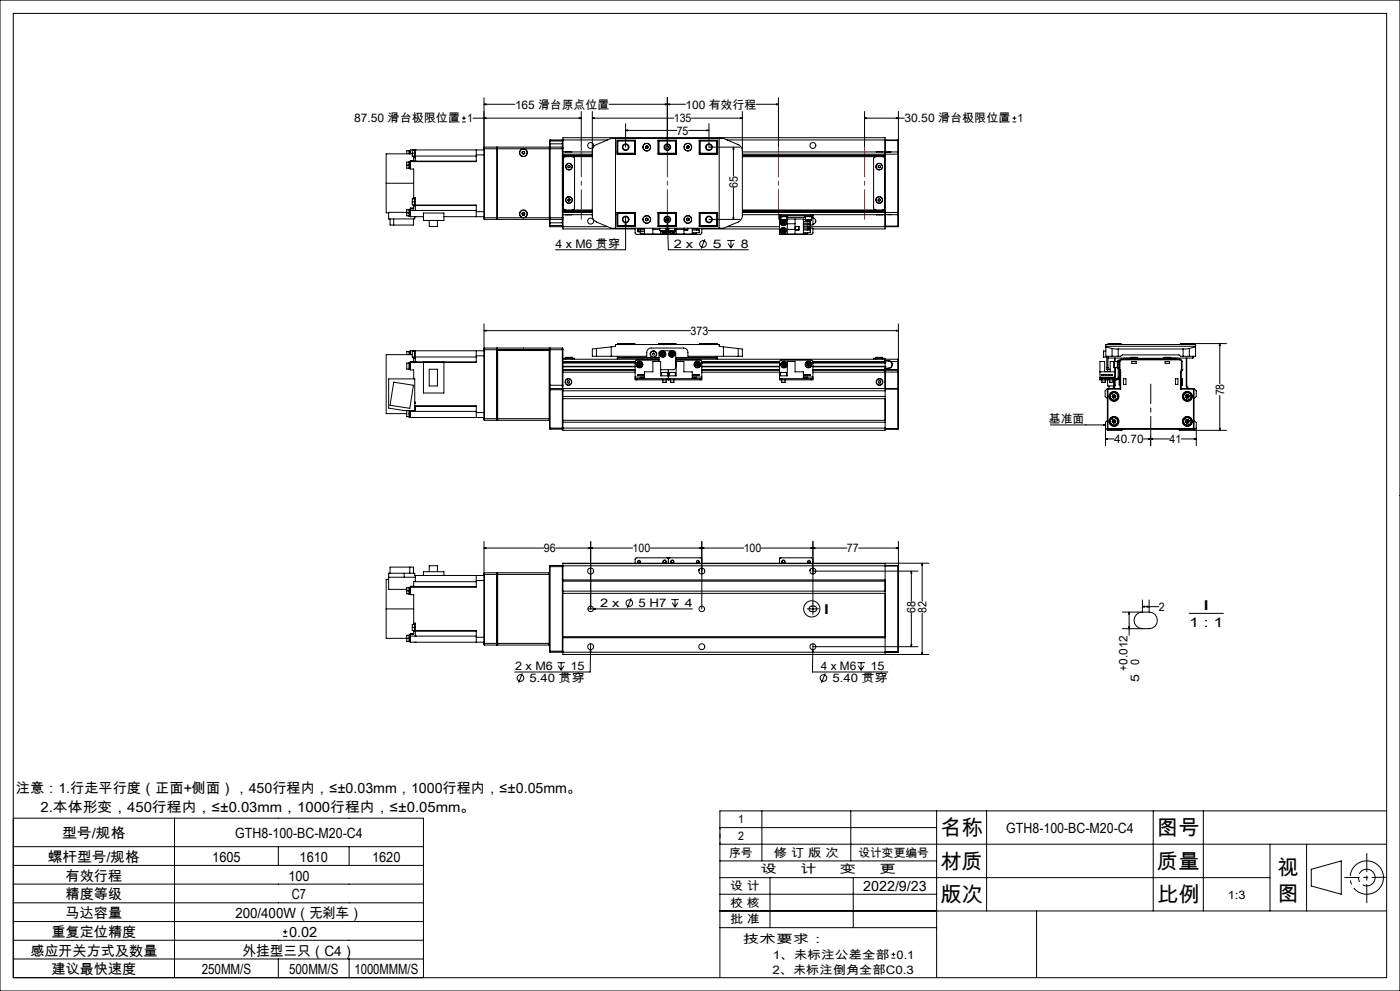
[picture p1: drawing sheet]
<svg xmlns="http://www.w3.org/2000/svg" width="420mm" height="297mm" viewBox="0 0 420 297" stroke-linecap="round" stroke-linejoin="round" font-family="sans-serif">
<g fill="none" stroke="#000" stroke-width=".3">
<path d="M0 0h420v297h-420zM4 4h412v289h-412zM138.6 36.5h1.1M138.6 35.4h1.1M139.2 34.9v1.1M141.9 35.4h32.5M145.2 31.3l.6-.2v.3zM145.2 29.3v36M145.2 31.3h9.3M145.2 35.4l.6-.1v.3zM173.8 35.3l.6 .1-.6 .2zM174.4 33.4v10.7"/>
<path d="M177.7 35.4l.6-.1v.3zM177.7 33.4v31.6l.3 .8 .9 .7 4.5 1.9h33.6l4.5-1.9 .6-.4 .6-1.4v-31.3M177.7 35.4h24.4M182.7 31.3h22.9M187.7 39.1l.6-.2v.3zM187.7 37.1v7M187.7 39.1h15.3M199.6 31.1l.6 .2-.6 .1zM200.2 31.3l.6-.2v.3zM200.2 29.3v14.8M206.6 39.1h6.1M207.4 35.4h15.3"/>
<path d="M212.1 38.9l.6 .2-.6 .1zM212.7 37.1v7h9.3M222.1 35.3l.6 .1-.6 .2zM226.8 31.3h6.7M232.9 31.1l.6 .2-.6 .1zM233.5 29.3v14.8M259.4 35.4l.6-.1v.3zM259.4 35.4h11.9M259.4 33.4v10.7M268.9 35.3l.6 .1-.6 .2zM269.5 33.4v12.3M303.7 36.5h1.2"/>
<path d="M303.7 35.4h1.2M304.3 34.9v1.1M115.9 54.9v8.9h.7M115.9 54.9h8.2M122 49.5v.9h.7M122 49.5h1.1M122.7 48.6h-.7v.9M122.7 45.1v1M122.9 48.5l.2 2M122.9 45.1v1M123.1 48.5h-.4v2h.2M123.1 45.1l-1.1 .1v.9"/>
<path d="M123.7 46.1h-7.8v8.8M123.7 45.9v.9h.7M123.7 45.9h.9M124.1 59.2h.5v1.3M124.1 59.2v.4M124.1 47.3v.9h-1M124.1 46.8v.5M124.1 44.9v.1M124.1 47.3h.5M124.4 59.6h-.7v.9M124.4 44.9v2h.2M124.4 45h-.7v.9"/>
<path d="M124.6 59.5h-.2v2h.2M124.6 48.3h.1M124.6 47.3v1M124.6 44.9v1.9M124.6 44.9h.1M124.6 46.8v.5M124.6 46.8h18.3M142.9 46.4h2.3M142.9 44.9v1.5M142.9 46.4v2h-19.8M142.9 48.3h-19.8v2.4h1v8.5M145.2 44.9h-22.1v1.2"/>
<path d="M145.3 44.1v21.7M145.3 44.1l-.1 .5h23.7M145.3 44.1h3.8M149.1 44.1v21.7M149.1 44.1l.1 .1M149.2 44.2v21.5M149.2 44.2h.1M156.7 45.6v.4M156.7 46l.4 .1M157 45.4l.3 .1M157 45.4l-.3 .2M157.3 45.5l.1 .4"/>
<path d="M157.4 45.9l-.3 .2M164.8 44.6v-.5h-15.6v21.7h15.6v-.5M164.8 44.6v20.7M164.8 44.2h.1M164.9 44.3v.3M164.9 43.1v1.1M164.9 44.2v.1M164.9 42.3h4M164.9 43.1h4M165 44.1v21.7M165 41.9v2.2M165 44.1h3.7"/>
<path d="M165 41.9l-.1 1.2M165 41.9h3.7M165 44.1l-.1 .2M168.7 44.1v21.7M168.7 41.9v2.2M168.7 44.1l.2 .2M168.7 41.9l.2 .2M168.9 44.3v-3h96.6v4.9M168.9 44.3v.3M168.9 44.6v20.7M168.9 47h8.8M168.9 46.6h8.8"/>
<path d="M168.9 45.5h8.8M168.9 41.9h13.3M168.9 46.2h8.8M169.6 45.5h.1M169.6 45.5h1.9M169.7 47l-.5 .1-.2 .5v14.7l.2 .5 .5 .1M170.4 49.7l.3-.1 .4 .2-.1 .4-.4 .1-.2-.2zM170.4 59.7l.4-.2 .3 .3-.1 .4-.4 .1-.3-.3zM171.7 47l.5 .1 .2 .5v14.7l-.1 .3-.6 .3M177.7 45.2l.3-1.1 .6-.6 4.8-2h33.6l4.8 2 .6 .6 .3 1.1M184.6 41.5v26.9M185.1 45.5h.1"/>
<path d="M185.1 42h5.5v4.2h-5.5zM185.2 42.3v3.9M185.2 42.3h5.2M185.3 42.1v4M185.3 46.1h5.3M185.3 42.1h5.3M185.3 42.1l-.1 .2M190.4 42.3l.1-.2v4l-.1-.2M190.4 45.9h-5.2l.1 .2M190.4 42.3v3.6M193.7 44.3l.3 .2M193.7 43.9v.4"/>
<path d="M194 43.7l.3 .2M194 43.7l-.3 .2M194.3 44.3l-.3 .2M194.3 43.9v.4M197.4 46.1h5.6M197.4 42h5.6v4.2h-5.6zM197.4 42.1h5.6M197.7 42.3v3.6M197.7 42.3l-.2-.2v4l.2-.2M197.7 45.9h5M197.7 42.3h5M202.7 42.3l.1-.2v4l-.1-.2"/>
<path d="M202.7 42.3v3.6M206 44.3l.4 .2M206 43.9v.4M206.4 43.7l.3 .2M206.4 43.7l-.4 .2M206.7 44.3l-.3 .2M206.7 43.9v.4M209.8 42h5.5v4.2h-5.5zM209.8 46.1h5.2M209.8 42.1h5.2M210 42.3v3.6M210 42.3l-.1-.2v4l.1-.2"/>
<path d="M210 45.9h5.2l-.2 .2M210 42.3h5.2M215 42.1v4M215 42.1l.2 .2M215.2 42.3v3.9M215.2 45.5h.1M215.8 41.5v26.9M218.1 41.9h51.2M220 44.1l.2 .6h-.3zM220 44.1v8.7M220 56.3v9.5M222.7 47h42.8"/>
<path d="M222.7 46.6h42.8M222.7 45.5h43.8M222.7 46.2h46.6M262.7 47l-.4 .1-.2 .5v14.7l.2 .5 .4 .1M262.9 45.5h2M263.5 49.7l.3-.1 .3 .2v.4l-.4 .1-.3-.2zM263.5 59.7l.4-.1 .2 .3-.1 .4h-.4l-.2-.3zM264.8 47l.3 .1 .3 .4v14.9l-.3 .4-.3 .1M265.5 46.2v17.5M265.5 42.1h3.8M266.5 45.6h-1v.6M266.5 45.5h.8"/>
<path d="M266.5 45.5v.1M267.3 45.5l-.8 .1M267.3 45.5h2M269.3 45.5v.7M269.3 46.2h.2M269.3 45.5l.2 .2M269.3 41.9v.2M269.3 41.9l.2 .1-.2 .1M269.3 42.1v3.4M269.3 46.2v17.5M269.5 45.7v.5M269.5 46.2v17.5"/>
<path d="M117 65.6v1.8h7v-1.8M118.1 65.6v1.8M122 63.8v.9h.7M122 63.6h-5.4v2h7.8v-.7h.2M122 63.8h1.1M122.7 62.9h-.7v.9M122.9 62.8v2M123.1 62.8h-.4v2h.4M123.1 63.1h19.8M123.7 60.5v.9h.7M123.7 60.5h.9M124.1 61.7v.9h-1"/>
<path d="M124.1 62.3h-1v2.6h3.9M124.1 61.4v.3M124.1 61.7h.5M124.6 60.5v1M124.6 61.5v.1M124.6 63.1h.1M124.6 61.7v1.4M124.6 64.9h.1M124.6 60.5h.1M124.6 61.6v.1M124.6 61.5h18.3v1.9M124.6 61.6h18.3"/>
<path d="M127 63.8h6.2v2.3h-6.2zM128.8 66.1v1.8h2.4v-1.8M133.2 64.9h12M142.9 63.4v1.5M142.9 63.4h2.3M145.2 65.3l.1 .5M145.2 65.3h23.7M145.3 65.8h3.8M149.2 65.7h.1M149.2 65.7l-.1 .1M156.6 64.1l.2 .3M156.8 64.4h.4"/>
<path d="M156.9 63.7l.4 .1M156.9 63.7l-.3 .4M157.3 63.8l.1 .3M157.4 64.1l-.2 .3M164.8 65.7h.1M164.9 65.3v.3M164.9 65.7v1.1M164.9 65.6v.1M164.9 66.8l.1 1.1M164.9 67.5h4M164.9 65.6l.1 .2M164.9 66.8h4"/>
<path d="M165 65.8v2.1M165 65.8h3.7M165 67.9h3.7M168.7 65.8v2.1M168.9 65.3v.3M168.9 65.6v3h21.6M168.9 62.9h8.8M168.9 63.2h8.8M168.9 64.3h8.8M168.9 67.9h13.3M168.9 63.7h8.8M168.9 65.6l-.2 .2"/>
<path d="M168.9 67.8l-.2 .1M168.9 63.3h8.8M169.5 64.3h.1M171.5 64.3l-1.9 .1M185.1 64.3h.1M185.1 63.7h5.5v4.2h-5.5zM185.2 63.7v3.9M185.2 67.6h5.2M185.2 67.6l.1 .2M185.3 63.8v4M185.3 63.8h5.3M185.3 63.8l-.1 .1h5.2"/>
<path d="M185.3 67.8h5.3M187.7 66.6l.2 .6h-.4zM187.7 64.9v10h-21M190.4 63.9l.1-.1v4l-.1-.2M190.4 63.9v3.7M190.5 68.4v1.4l.4 .4h19.2l.4-.3v-1.5M191.3 68.4v.2h2.1M191.3 68.9v.5h2.1M191.3 69v.2M191.3 68.9h2.1M191.5 69.4h.4M192.1 68.6v.3a.41 .41 0 0 0-.4-.3 .41 .41 0 0 0-.4 .3"/>
<path d="M192.1 69.4v.7h1.3M193.4 68.4v1.8M193.7 66l.3 .1M193.7 65.6v.4M194 65.4l.3 .2M194 65.4l-.3 .2M194.3 66l-.3 .1M194.3 65.6v.4M195.9 68.4v1.8M195.9 68.8h2M197.4 63.8h5.6M197.4 63.7h5.6v4.2h-5.6z"/>
<path d="M197.4 67.8h5.6M197.7 63.9v3.7M197.7 67.8v.1M197.7 63.9l-.2-.1v4l.2-.2M197.7 63.9h5M197.7 67.6h5M197.9 69.1h1.9M197.9 68.4v.7M198.2 69.1v1.1M198.4 67.8v.1M198.5 69.1a.89 .89 0 0 0 1.2 .8 .89 .89 0 0 0 .3-1.5 .87 .87 0 0 1-.2 1.4 .87 .87 0 0 1-1.3-.7M198.9 69.1l.1 .3"/>
<path d="M199 69.4l.5 .2M199 69.4l.3-.3 .2 .5M199.5 69.1l.3 .1M199.8 68.4v.7M199.8 68.9v.3M199.8 65.9h.3zM199.8 66l.3 .2M199.8 69.2l-.3 .4M199.9 66l.1 .1M200.1 65.4v.5M200.1 65.6h.5M200.2 64.9v1.7"/>
<path d="M200.2 66.6l.2 .6h-.3zM200.2 66.6l.3 8.3h24M200.3 70.2h-.3M200.5 65.5v.5M200.5 68.4v1.8M200.6 69.1h.1M200.6 69.1h1.8M200.6 68.4v.7M200.7 69.1h1.7M200.8 70.2h.2M200.8 69.1l.2 .5M201.3 69.1v.3"/>
<path d="M201.3 69.4l.5 .2M201.3 69.4l.4-.3 .1 .5M201.8 69.1l.3 .2M202 67.8v.1M202.1 69.1v.2M202.1 69.3l-.3 .3M202.4 69.1h.1M202.4 68.5a.9 .9 0 0 1-.2 1.3 .9 .9 0 0 1-1.2-.2M202.4 68.6a.86 .86 0 0 1-.2 1.2 .86 .86 0 0 1-1.2-.2M202.4 68.4v.7M202.7 63.9l.1-.1v4.1M202.7 63.9v3.7"/>
<path d="M202.7 67.8v.1M202.7 67.6l.1 .2M202.8 68.4v1.8M202.8 68.8h2.4M205.2 68.4v1.8M205.3 68.4l-.1 .5h1.1v-.5M206 66l.4 .1M206 65.6v.4M206.4 65.4l.3 .2M206.4 65.4l-.4 .2M206.7 66l-.3 .1M206.7 65.6v.4"/>
<path d="M207.7 68.4v1.8M207.7 68.9h2.1M209 68.6v.3a.41 .41 0 0 1 .4-.3 .41 .41 0 0 1 .4 .3M209 69.7v.4h-1.3M209.8 69v.2M209.8 63.7h5.5v4.2h-5.5zM209.8 68.4v.2h-2.1M209.8 68.9v.8h-2.1M209.8 63.8h5.2M209.8 67.8h5.2M210 63.9v3.7M210 63.9l-.1-.1v4l.1-.2"/>
<path d="M210 67.6h5.2M210.5 68.6h23.4M211.5 71.7l-1.2 2.8M212.7 65.8h9.3M215 63.8v4M215 63.8l.2 .1h-5.2M215.2 63.7v3.9M215.2 64.3h.1M215.2 67.6l-.2 .2M218.1 67.9h15.8M218.2 72.1h2.2M218.4 73l.9 1.3"/>
<path d="M219.3 72.1v2.2M219.9 65.2h.3l-.2 .6zM220.1 73l-.8 1.3M222.7 62.9h42.8M222.7 63.2h42.8M222.7 64.3h11.2M222.7 63.7h46.6M222.7 63.3h42.8M233.9 64.7h.5M233.9 64.3h.5M233.9 64.7v.5M233.9 65.2v5h9.6l.3-.3 .1-1.5h-.8"/>
<path d="M233.9 64.3v.4M233.9 65.6h.4M233.9 65.2h.4M234.1 70.2h.3M234.2 64.7v.2h2v-.2M234.3 65.9h.1M234.3 65.9h1.8M234.3 64.9v1M234.4 64.3v.4M234.4 64.3h8.9M234.4 64.7h8.9M234.5 66.8l.3 .4"/>
<path d="M234.6 68.9v.5M234.6 68.9l.9 .4M234.6 69.4l.5 .2M234.6 65.9l-.5 .9M234.7 65.9l-.3 .3-.2 .6M234.8 66.3l-.3 .5M234.8 66.3l.2 .4M234.8 67.2h.5M235 68.6l-.4 .3M235 68.6l.4 .2M235 68.6l.1 1M235 66.7l-.2 .5"/>
<path d="M235 66.7l.3 .5M235.3 66.3h-.5M235.3 66.3l.2 .4M235.3 66.3l-.3 .4M235.4 65.9a.87 .87 0 0 1 .1 1.5 .87 .87 0 0 1-1.3-.6M235.4 65.9a.9 .9 0 0 1 .1 1.6 .9 .9 0 0 1-1.4-.7M235.4 68.8l.1 .5M235.4 68.8l-.8 .6M235.5 69.3l-.4 .3M235.5 66.7l-.2 .5M235.5 66.7l-1 .1M236.1 65.9h-1.8"/>
<path d="M236.1 65.6h4.9v4.6M236.1 64.9v1M236.1 65.2h5.5M236.2 65.6v4.6M236.2 68.8h2.3M236.2 67.1h2.3M238.5 65.6v4.6M238.6 67.9h1.1v1h-1.1zM238.6 67.9v1M239.6 67.9v1M241 66.4h2.1v.5M241 67.2h2.1v.5h-2.1"/>
<path d="M241 68.1h2.1v.5h-2.1M241 65.7h.6M241 68.9h2.1M241 66.9h2.1M241.5 64.7v.2h2v-.2M241.6 65.9h.1M241.6 65.9h1.8M241.6 64.9v1M242.3 68.6v.3a.43 .43 0 0 1 .4-.3 .43 .43 0 0 1 .4 .3M242.3 65.9v.5M242.3 67.7v.4M242.3 69.7v.4h-1.3"/>
<path d="M242.3 67.9h27M242.5 66.4h.4M243.1 66.9a.43 .43 0 0 1-.4 .3 .43 .43 0 0 1-.4-.3v.3M243.1 66.6v.2M243.1 69v.2M243.1 68.9v.8h-2.1M243.3 64.7h.6M243.3 64.3h23.2M243.3 64.3v.4M243.4 65.9h-1.7M243.4 64.9v1M243.4 65.2h.5"/>
<path d="M243.9 65.4a.9 .9 0 0 1 .9 .9 .9 .9 0 0 1-.9 .9M243.9 64.7v.5M243.9 64.3v.4M243.9 65.2v2.2h-.8M262.9 64.3h2M265.5 63.7v4.9h-21.6M265.5 63.7v.6h1M265.5 67.8h3.8M266.5 64.3h.8M266.5 64.3h.1M267.3 64.3h2M269.3 63.7h.2"/>
<path d="M269.3 63.7v.6M269.3 67.8h.2M269.3 67.8v.1M269.3 64.3v3.5M269.5 63.7v.5M269.5 64.2l-.2 .1M269.5 67.8l-.2 .1M269.5 64.2v3.6M145.2 99.1l.6-.1v.2zM145.2 97.1v28.4M145.2 99.1h62M212.5 99.1h57"/>
<path d="M268.9 99l.6 .1-.6 .1zM269.5 97.1v13.7M118.1 114.5l5.9 1-1.1 6.9-5.9-.9zM122.7 108.8h-.7v1.8h.7M122.7 105.4h-.7v.9M122.9 108.7h-.2v2h.4M122.9 105.3v1M123.1 108.6h3.9M123.1 108.7l-.2 2M123.1 105.3h-.4v1M123.7 106.3h-7.8v17.7h6.1M124.1 107.5v.9h-1"/>
<path d="M124.1 107v.5M124.1 105.1v.1M124.1 107.5h.5M124.4 105.1v2h.2M124.4 105.2h-.7v1.8h.7M124.6 108.5h.1M124.6 107.5v1M124.6 105.1v1.9M124.6 107v.5M124.6 107h18.3M127 108.5h6.2v9.3h-6.2zM128.8 110.7h2.4v5h-2.4z"/>
<path d="M142.9 105.1v1.5M142.9 106.6h2.3M142.9 108.5h-19.8v2.4h1v2.7M142.9 106.6v2h-9.7M145.2 105.1h-22.1v1.2M145.3 104.3v21.7M145.3 104.3l-.1 .5h23.7M145.3 104.3h3.8M149.1 104.3v21.7M149.1 104.3l.1 21.2M164.8 104.8v-.5h-15.6v.6h15.6M164.8 104.8l.1 11.8"/>
<path d="M164.9 116.6v11.9l.1 .1M164.9 116.9h4M164.9 115.5h4M165 104.3v12.1M165 104.3l-.1 .5M165 116.4h3.7M165 104.3h3.7M165 116.4v12.2M165 116.4l-.1 .2M168.7 104.3v12.1M168.7 104.3l.2 .5M168.7 116.4v12.2"/>
<path d="M168.7 116.4l.2 .2M168.9 115.5v.9M168.9 118.8h96.6M168.9 119.5h96.6M168.9 104.8v10.7M168.9 117.1h96.6M168.9 116.4h100.4M168.9 107.7h28.8M168.9 108.7h21.6M168.9 109.9h21.6M168.9 108.8h21.6M168.9 109.8h21.6"/>
<path d="M168.9 108.6h21.6M168.9 108.3h21.6M168.9 110.8h21.6M168.9 111.5h21.6M168.9 111h21.6M169.7 107.1h2M169.7 107.1v.6M169.8 107.4h1.9M170.3 114.2l.3-.1 .3 .3-.1 .4h-.4l-.3-.3zM171.7 107.1h-2M171.7 107.1h.1M171.7 107.4h.7v.3"/>
<path d="M171.7 107.4h-2.7v.3M171.7 107.1v.6M178.9 106.8h15.1v-1.2a1.33 1.33 0 0 1 1.4-1.3h9.6a1.33 1.33 0 0 1 1.4 1.3v1.2h15.1M178.9 104.5l-1.2 .1v2.2h1.2M178.9 104.5v2.3M183.4 104v2.8M183.4 104l1.2-.2v-.5h31.2v.5l1.2 .2M183.4 104l-4.5 .5M185.2 103.1h5.3M185.2 103.1v.2M185.2 106.8v.9M185.3 103h5.1l.1 .1"/>
<path d="M185.3 107.1h12.4M185.3 103v.3M185.3 106.8v.3M185.3 107.1l-.1 .2h12.5M185.3 103l-.1 .1M190.5 113.5h.5M190.5 113.5v.3h.5M190.5 113v.5M190.5 103.1v.2M190.5 113h2.9M191 113.5h9M191 113.8h9"/>
<path d="M191 113.5v.3M191.4 109.4l.3 .3M191.5 108.9l-.1 .5M191.5 108.9l.4 .4M191.9 109.3l.3 .3M191.9 109.3l-.2 .4M191.9 109.3l-.5 .1M192 108.8l-.5 .1M192 108.8l.3 .3M192 108.8l-.1 .5M192.1 113.1v.2h1.3M192.2 109.6l-.5 .1"/>
<path d="M192.3 109.1l-.1 .5M192.3 109.1l-.4 .2M193.4 113.5v-2.1h2.5v-3.1h2.3v4.3h4.6v-4.3h2.4v3.1h2.5v2.1M193.4 112.3h-2.1l2.1 .1M197.5 103.1l.2-.1h5l.1 .1M197.5 103.1h5.3M197.5 103.1v.2M197.7 107.9l-7 .1-.2 .3v4.7M197.7 108.3v-2.6l.3-.5 4-.1 .6 .4 .1 4.6-.2 .5-.5 .2h-3.8M198.4 106.1l.2 .5M198.4 106.1h.5M198.5 111.7h1.8"/>
<path d="M198.5 111.7v.9M198.6 105.7l-.2 .4M198.6 105.7l.5 .9M198.6 106.6h.5M198.9 114.6h.9M198.9 113.8v.8M198.9 106.1l-.3 .5M199.1 105.7l.3 .4M199.1 105.7h-.5M199.1 105.7l-.2 .4M199.4 106.1l-.3 .5M199.4 106.1h-.5"/>
<path d="M199.8 113.8v.8M200 113.5h1M200 113.8h.5M200 113.5v.3M200.3 111.7v.9M200.5 113.8h.5M200.5 110.8v3M200.8 111.7h1.8M200.8 111.7v.9M201 113.5v.3M201 113.5h9M201 113.8h9"/>
<path d="M201 106.1h.5M201 106.1l.3 .5M201.2 114.6h1M201.2 113.8v.8M201.3 105.7l-.3 .4M201.3 105.7l.2 .4M201.3 106.6h.5M201.5 106.1l-.2 .5M201.5 106.1l.3 .5M201.8 105.7l.2 .4M201.8 105.7h-.5M201.8 105.7l-.3 .4"/>
<path d="M202 106.1l-.2 .5M202 106.1h-.5M202.2 113.8v.8M202.6 111.7v.9M202.7 108.7v1.1M202.7 107.9l7.6 .1 .2 .4v4.6M202.7 108.9v.7M202.7 109v.5M202.7 107.7h66.6M202.7 107.1h12.3M202.8 103.1v.2M207.7 112.3h2.1l-2.1 .1"/>
<path d="M208.7 109l.1 .5M208.7 109l.5 .3M208.8 109.5l.4 .3M209 113.1v.2h-1.3M209.2 108.8l-.5 .2M209.2 108.8l.4 .2M209.2 108.8v.5M209.2 109.3l.5 .2M209.2 109.3v.5M209.6 109l.1 .5M209.6 109l-.8 .5M209.7 109.5l-.5 .3"/>
<path d="M209.9 103.1h5.3M209.9 103.1v.2M210 113.5h.5M210 113.5v.3M210.5 108.3h23.4M210.5 113.5v.3h-.5M210.5 113v.5M210.5 108.7h23.4M210.5 109.9h23.4M210.5 108.8h23.4M210.5 109.8h23.4M210.5 108.6h23.4"/>
<path d="M210.5 113l-2.8 .1M210.5 110.8h23.4M210.5 111.5h23.4M210.5 111h23.4M215 103h-5l-.1 .1M215 103v.3M215 106.8v.3M215 107.1l.2 .2h-12.5M215 103l.2 .1M215.2 103.1v.2M215.2 106.8v.9M217 104v2.8"/>
<path d="M217 104l4.5 .5M221.5 104.5l1.2 .1v2.2h-1.2M221.5 104.5v2.3M233.9 113.5h.5M233.9 112.6h2.3v-4.3h2.3v3.1h2.5v2.1M234.1 111.7h1.8M234.1 111.7v.9M234.4 113.5h8.9M234.4 113.8h8.9M234.4 113.5v.3M234.5 114.6h1M234.5 113.8v.8"/>
<path d="M234.7 109.5l.5 .2M234.8 109l-.1 .5M234.8 109l.4 .3M235.2 109.3l.4 .3M235.2 109.3l-.5 .2M235.2 108.8l-.4 .2M235.2 108.8l.5 .3M235.2 108.8v.9M235.5 113.8v.8M235.6 109.6l-.4 .1M235.7 109.1l-.1 .5M235.7 109.1l-.5 .2"/>
<path d="M235.9 111.7v.9M241 112.3h2.1l-2.1 .1M242.1 109v.5M242.1 109l.4 .3M242.1 109.5l.5 .3M242.3 113.1v.2h-1.3M242.5 108.8l-.4 .2M242.5 108.8l.5 .2M242.5 108.8v.5M242.5 109.3l.5 .2M242.5 109.3l.1 .5M243 109v.5"/>
<path d="M243 109l-.9 .5M243 109.5l-.4 .3M243.3 113.5h.6M243.3 113.5v.3M243.8 108.3h21.7M243.9 108.6l21.6 .1M243.9 113.5v.3h-.6M243.9 113v-4.6l-.3-.4-9.3-.1-.4 .4v5.5h.5M243.9 113v.5M243.9 108.7h21.6M243.9 109.9h21.6M243.9 108.8h21.6"/>
<path d="M243.9 109.8h21.6M243.9 113l-2.9 .1M243.9 110.8h25.4M243.9 111h21.6M262.7 107.1h2.1M262.7 107.1v.6M262.8 107.4h1.9M263.7 114.1l.4 .1 .1 .3-.2 .3h-.3l-.2-.4zM264.7 107.1h-2M264.8 107.1h.1M264.8 107.4h.6v.3M264.8 107.4h-2.7v.3"/>
<path d="M264.8 107.1v.6M265.5 109.9h-21.6M265.5 108.3v2.7M265.5 111v18h-96.6v-12.6M265.5 108.7h.1M265.5 109.9h.1M265.5 116.6h3.8M265.5 110.5h1M265.5 110.3h1M265.5 110.9h3.8M265.5 108.2h1M266.5 108.1h-1v-.4v.6"/>
<path d="M266.5 108.2l.7 .2M266.5 108.1l.8 .2M266.5 108.1v.1M266.5 110.3v.2M267.2 108.4a1.09 1.09 0 0 1 .3 1.2 1.09 1.09 0 0 1-1 .7M267.3 108.3a1.19 1.19 0 0 1 .3 1.4 1.19 1.19 0 0 1-1.1 .8M267.3 108.3h2M267.3 108.3l-.1 .1M269.3 116.4v.2M269.3 116.4l.2 .2h-.2M269.3 107.7v.6M269.3 107.7l.2 .1v.5h-.2"/>
<path d="M269.3 110.8h.2M269.3 110.8v.1M269.3 111.5h.2M269.3 110.9v.6M269.3 108.3v2.5M269.3 111.5v4.9M269.3 116.6v11.9M269.3 111.5h-25.4M269.5 110.8l-.2 .1M269.5 110.8h.1M269.5 110.8v.7M269.5 111.5v17"/>
<path d="M330 111.4h4.5M330.1 113.1h4.3v.2h-4.3zM330.4 112.3l.8 .1zM330.4 113.5h-.5v.3h.5M330.4 113.5h4.6M330.4 113.8h1.4M330.4 113.5v.3M330.6 114.6h1M330.6 113.8v.8M331 107h.1M331 106.9v.1M331.1 105.2l-.1 1.7"/>
<path d="M331.1 105.2v1.7M331.1 107h.9M331.1 105.2h.7M331.1 106.9v.1M331.6 112.3l.5 .1zM331.6 113.8v.8M331.8 113.8h.9M331.8 113.5v.3M331.8 103.8h26.9M331.8 104l1.8 .5M332 110.1v.7h.4v-.7M332 110.1h.4"/>
<path d="M332 106.8v3.3M332.2 116.6l.2-.2v.2M332.2 116.6h.2M332.2 116.6v11.9M332.3 113.8v1.9h1.8M332.3 110.8v.5M332.4 110.7h.7M332.4 103.1h4M332.4 116.6h3.8M332.4 103.1v.2M332.4 106.8v3.3M332.4 116.6v11.9"/>
<path d="M332.4 107.1l.1 .2M332.4 112.3l.5 .1zM332.5 103h3.7M332.5 107.3h6.7M332.5 103v.3M332.5 106.8v.5M332.5 103l-.1 .1M332.7 115.7v.7M332.7 113.8h2.3M332.7 113.5v.3M332.9 114.6h1M332.9 113.8v.8"/>
<path d="M333.3 112.3l.5 .1zM333.6 104.5l1.9 .1M333.6 106.8h1.9M333.6 106.8h-1.8v-3.5h26.9v3.5h-1.9M333.6 104.5v2.3M333.7 118.9l.3 .4M333.8 118.4l-.1 .5M333.8 118.4l.4 .4M333.9 113.8v.8M334.1 113.8v2.4M334.2 108.4h.1M334.2 108.4v1.8"/>
<path d="M334.2 108.4h1M334.2 110.2h1M334.2 118.8l.4 .4M334.2 118.8l-.5 .1M334.2 118.8l-.2 .5M334.4 115.5a.96 .96 0 0 1-1 .9M334.4 115.5h.1M334.4 118.2l.4 .5M334.4 118.2l-.6 .2M334.4 118.2l-.2 .6M334.4 107.3v1M334.4 113.8v1.7"/>
<path d="M334.5 108.4l-1.4-.1v3h-1.7v-3h-1.4v5.2M334.5 110.2v3.3M334.5 115.5l-.5 .9M334.5 107.3v1.1M334.5 113.8v1.7M334.6 119.2l-.6 .1M334.8 118.7l-.2 .5M334.8 118.7l-.6 .1M335 113.5v.3M335.5 108.3h-.3v2h.3M335.5 113l-.5 .5M335.5 108.4h.3"/>
<path d="M335.5 113h.3M335.5 106.8h.7l.5-.4h17l.5 .4h.7M335.5 104.6v2.2M335.5 108.4v4.6M335.5 104.6h19.4M335.8 115.4h.1M335.8 113.5h.1M335.8 113.5v1.9M335.8 113.4v.1M335.8 110.8l.2 .7M335.8 110.8h.1M335.8 113a.84 .84 0 0 1-.8 .8"/>
<path d="M335.8 108.3v-.4h-.3v.5M335.8 110.8l.1 .1M335.8 110.8h.2M335.8 108.3h.2M335.8 113.4v2.1M335.8 113.4h.2M335.8 115.5h.2M335.8 108.3v4.7M335.9 110.9l.1 .6M336 113.4v.1M336 115.5h.1M336 110.8h.1"/>
<path d="M336 110.8l.2 .7M336 110.8l-.1 .1M336 113.4v2.1M336 108.3v2.5M336 111.5h.2M336 116.4l.2 .2M336 116.4h-3.8l-.7 .7v1.7l.7 .7M336 111.5v4.9M336.2 103v.3M336.2 111.5v5.1M336.2 103l.2 .1M336.4 103.1v.2"/>
<path d="M336.5 107.7v.1M336.5 107.8l-.5 .5M336.5 107.7l-.4 .1-.3 .5M336.5 107.7h17.4M336.5 107.8h17.4M337 113.5h.8v1.7h-.8zM337.9 107.4h-.7v.3M337.9 107.4h14.6M337.9 107.4v.3M339.2 107.3l.1 .1M339.2 107.3h2M339.2 107.1h2"/>
<path d="M339.2 107.1v.3M339.5 108.3h1.4v.6h-1.4zM341.2 107.1h-2M341.2 107.3v.1M341.2 107.1h.1M341.2 107.1v.2M349.2 107.3l.1 .1M349.2 107.1h2M349.2 107.3h2M349.2 107.1v.2M349.5 108.3h1.4v.6h-1.4zM351.2 107.3v.1"/>
<path d="M351.2 107.3h6.7M351.2 107.1v.3M352.5 107.4h.7v.3M352.5 107.4v.3M352.6 113.5h.8v1.7h-.8zM353.9 107.8l.5 .5M353.9 107.7v.1M353.9 107.7l.6 .2 .1 .4M354 103.1h4M354 103.1v.2M354.2 111.5h.2M354.2 103h13.7"/>
<path d="M354.2 116.6h3.8M354.2 103v.3M354.2 111.5v5.1M354.2 103l-.2 .1M354.4 115.4v.1M354.4 116.4l-.2 .2M354.4 116.4h3.8l.7 .7v1.7l-.7 .7M354.4 111.5v4.9M354.4 110.8l.1 .1M354.4 110.8l-.2 .7M354.4 113.4v.1M354.4 110.8h.1"/>
<path d="M354.4 110.8h.2M354.4 108.3h.2M354.4 113.4v2.1M354.4 113.4h.2M354.4 115.5h.2M354.4 108.3v2.5M354.5 110.9l-.1 .6M354.6 113.4v2.1M354.6 110.8h.1M354.6 110.8l-.2 .7M354.6 110.8l-.1 .1M354.6 108.3v2.5"/>
<path d="M354.9 106.8h1.9M354.9 104.6v2.2M355.6 118.9l.4 .4M355.8 118.4l-.2 .5M355.8 118.4l.8 .8M355.9 115.5l.2 .6 .3 .3M355.9 115.5h.1M355.9 107.3v8.2M356 115.5a1.02 1.02 0 0 0 1 .9M356 107.3v8.2M356.2 118.8l-.6 .1M356.2 118.8l-.2 .5"/>
<path d="M356.4 118.2l.4 .5M356.4 118.2l-.6 .2M356.4 118.2l-.2 .6M356.6 119.2l-.6 .1M356.8 118.7l-.2 .5M356.8 118.7l-.6 .1M356.8 104.5l-1.9 .1M356.8 104.5v2.3M357.9 106.8v.5M358 116.6h.2M358 116.6v-.2l.2 .2M358 103.1l-.1-.1v.3"/>
<path d="M358 103.1v.2M358 106.8l-.1 .5M358 116.6v11.9M358.2 116.6v11.9M358.7 104l-1.9 .5M365.9 103v12M365.9 118.5v10.5M365.9 103l.2 .6h-.3zM122 124v.9h.7M122 123v1M122.7 123v2h.4M122.9 123v2"/>
<path d="M123.1 123.3v1.8h22.1M123.1 123v.3M123.1 123.3h19.8M124.4 125.1h.1M124.4 123v-9.4h-7.8v8.7l4.6 .7h3.4v-1.4h18.3v2M124.4 120.5h.2l-.2 .3M124.6 125.1h.1M124.6 121.8h18.3M142.9 123.6v1.5M142.9 123.6h2.3M145.2 125.5l.1 .5M145.2 125.5h19.7"/>
<path d="M145.3 126h3.8M149.2 125.5v.4M149.2 125.9l.1 .1M149.2 125.9l-.1 .1M149.3 126v-21.1l15.6 .2-.2 20.9M149.3 126h15.4M164.9 128.2h4M164.9 125.9l-.2 .1M165 128.6h3.7M168.9 128.3h96.6M168.9 126h96.6M168.9 126.5h96.6"/>
<path d="M168.9 128.5l-.2 .1M265.5 128.6h3.8M265.5 128.5h3.8M269.3 128.5v.1M269.3 128.5h.2M269.5 128.5l-.2 .1M315.1 127.3h16.5M331 127.2l.6 .1-.6 .2zM331.6 131.5l.6-.1v.3zM331.6 131.5h2.6M331.6 128.3l.7 .7h4.3l.3-.4M332.2 128.5h.2"/>
<path d="M332.2 128.5l.2 .1M332.2 126l-.6 .5v7.1M332.4 128.5v.1M332.4 128.6h25.6M332.4 128.5h25.6M333.7 126.4l.3 .5M333.8 125.9l-.1 .5M333.8 125.9l.4 .4M334.2 126.3l.4 .4M334.2 126.3l-.5 .1M334.2 126.3l-.2 .6M334.4 125.8l.4 .3"/>
<path d="M334.4 125.8l-.6 .1M334.4 125.8l-.2 .5M334.6 126.7l-.6 .2M334.8 126.1l-.2 .6M334.8 126.1l-.6 .2M343.1 131.5h7.7M344.6 131.4l.6 .1-.6 .2zM345.2 130.7v2.9M345.2 131.5l.6-.1v.3zM353.6 128.6l.3 .4h14M354.4 131.5h4.5M355.6 126.4l.4 .5"/>
<path d="M355.8 125.9l-.2 .5M355.8 125.9l.8 .8M356.4 125.8l.4 .3M356.4 125.8l-.6 .1M356.4 125.8l-.4 1.1M356.6 126.7l-.6 .2M356.8 126.1l-.2 .6M356.8 126.1l-1.2 .3M358 128.5h.2M358 128.5v.1M358.2 128.5l-.2 .1M358.2 126l.7 .6v7"/>
<path d="M358.3 131.4l.6 .1-.6 .2zM358.9 128.3l-.7 .7M365.8 128.4h.3l-.2 .6zM116.6 173.6h-.7v8.9M116.6 173h8M117 171.8v-1.8h7v1.8M121.2 171.8v1.2M122 177.1v.9h.7M122 177.1h1.1M122.7 176.1h-.7v1M122.9 176.1h-.2v1.9h.4M122.9 170v1.8"/>
<path d="M123.1 176l-.2 2M123.1 176v2.2h1v8.6M124.6 174.3l-.5-.1v1.5h-1M124.6 172.5v1.8M124.6 174.3h18.3M127 172.5v-1.2h6.2v1.2M128.8 171.3v-1.8h2.4v1.8M142.9 175.8l-19.8 .2M142.9 172.5v1.5M142.9 174v2h-19.8M142.9 174h2.3M145.2 172.5h-20.8v-.7h-7.8v4.8h5.4"/>
<path d="M145.2 164.2l.6-.1v.3zM145.2 162.3v30.5M145.2 164.2h18M145.3 171.7v21.6M145.3 171.7l-.1 .5h19.7M145.3 171.7h3.8M149.1 171.7v21.6M149.1 171.7l.1 .1M149.2 171.8v21.4M149.2 171.8v.4M149.2 172.2v20.6M164.8 171.7h-15.6"/>
<path d="M164.9 171.8v21.4M164.9 169.9h4M165 169.5l-.1 .1v25.7l.1 .2M165 169.5v26M165 169.5h3.7M168.7 169.5v26M168.7 169.5l.2 .1M168.9 177.8h96.6M168.9 173.8h96.6M168.9 174.2h96.6M168.9 169.6h96.6M168.9 168.9h96.6"/>
<path d="M168.9 177.2h96.6M176.6 164.1l.6 .1-.6 .2zM177.2 164.2l.6-.1v.3zM177.2 162.3v20.2M189.4 179.3l-1.2 2.9M189.8 164.2h-23.1M191.3 168.2v.3l.8-.1v-.2M191.5 168h.4M199.2 168.8a.5 .5 0 0 1-.2-.8 .5 .5 0 0 1 .8 0 .5 .5 0 0 1-.3 .8M200.3 167.2h.5M200.5 167.2v1.6M201.4 179.7h2.2"/>
<path d="M201.5 168.8a.5 .5 0 0 1-.2-.8 .5 .5 0 0 1 .8 0 .5 .5 0 0 1-.2 .8M202.5 179.7v2.3M209 168.2v.2l.8 .1v-.3M209.8 170.6l-.1 .4M209.8 170.7v.1M209.9 164.1l.6 .1-.6 .2zM210.5 164.2l.6-.1v.3zM210.5 162.3v20.2M210.5 167.7l-.4-.5h-9.2l-.4 .5-.4-.5h-9.2l-.4 .4v1.2M223.1 164.2h-28M228.4 164.2h25.7M233.9 167.7l.4-.5h9.2l.4 .5"/>
<path d="M234.1 167.2h-.2v1.6M234.8 168.8a.5 .5 0 0 1-.2-.8 .5 .5 0 0 1 .8 0 .5 .5 0 0 1-.2 .8M242.3 168.2v.2l.8 .1v-.3M243.1 170.6l-.1 .4M243.1 170.7v.1M243.3 164.1l.6 .1-.6 .2zM243.9 164.2l.6-.1v.3zM243.9 162.3v18.5M243.9 171.2h31.5M257.6 164.2h11.9M265.5 168.8v27.3M265.5 169.5h3.8"/>
<path d="M265.5 169.6h3.8M268.9 164.1l.6 .1-.6 .2zM269.3 169.5l.2 .1h-.2M269.3 169.5v.1M269.3 169.6v25.7M269.5 162.3v33M273.4 171.2l.1 .6h-.2zM273.4 171.2v9M276.6 168.8l.2 .6h-.3zM276.6 168.8v11.4M278.7 168.8h-109.8v27.3h109.8M342.7 179.8v3.6a2.49 2.49 0 0 0-2.5 2.5 2.49 2.49 0 0 0 2.5 2.5"/>
<path d="M344.7 179.8v3.6M115.9 182.5v8.8h7.2M115.9 182.5h8.2M122.7 190.4h-.7v1.8h.7M122.9 190.3v2M123.1 190.3h-.4v2h.4M123.1 190.6h19.8M123.7 188v.9h.7M123.7 188h.9M124.1 186.8h.5v1.2M124.1 186.8v.3M124.1 189.2v.9h-1"/>
<path d="M124.1 189.9h-1v2.6h19.8M124.1 188.9v.3M124.1 189.2h.5M124.4 187.1h-.7v.9M124.4 192.5h.2M124.6 188v1.1M124.6 187h-.2v2h18.5v2M124.6 190.6h.1M124.6 189.1v1.5M124.6 190.5v.2M124.6 189.1h18.3M124.6 192.5h.1"/>
<path d="M142.9 191v1.5M142.9 192.5h2.3M142.9 191h2.3M145.2 192.8l.1 .5M145.2 192.8h19.7M145.3 193.3h3.8M149.2 192.8v.4M149.2 193.2l-.1 .1M149.2 193.2l15.6 .1M164.9 195.1h4M165 195.5h3.7M167.2 198.6h2.3"/>
<path d="M167.5 199.5l.8 1.4M168.3 198.6v2.3M168.9 195.5h100.4M168.9 191.1h96.6M168.9 190.8h96.6M168.9 195.3l-.2 .2M169.2 199.5l-.9 1.4M176.4 182.5h31.4M177.2 194.7l.1 .6h-.3zM177.2 194.7l-.1 6.7h-22.7M177.2 192.9v1.8M178 182.5l.6-.2v.3z"/>
<path d="M201.6 180.6l.9 1.4M203.3 180.6l-.8 1.4M242.9 181.9l.6-.3a1.18 1.18 0 0 1 1.5 .6 .81 .81 0 0 1-.8 1.1h-.7a.82 .82 0 0 1-.8-.5 .82 .82 0 0 1 .2-.9zM243 182.5h1.7M243.8 194.7l.2 .6h-.3zM243.8 194.7l-.1 6.7h22.6M243.9 181.6v1.7M243.9 192.9l-.1 1.8M243.9 193.8h31.5M257.2 198.6h2.3M257.5 199.5l.8 1.4M258.3 198.6v2.3"/>
<path d="M259.2 199.5l-.9 1.4M265.5 195.3h3.8M269.3 195.3h.2M269.3 195.3v.2M269.5 195.3l-.2 .2M273.3 193.2h.2l-.1 .6zM273.4 183.8v10M276.5 195.5h.3l-.2 .6zM276.6 183.8v12.3M336.7 183.4h8M338.6 187.8h.3l-.2 .6zM338.7 183.4v7"/>
<path d="M338.7 183.4l.2 .6h-.3zM342.7 181.8l.6-.2v.4zM342.7 181.8h4.9M344.1 181.6l.6 .2-.6 .2zM344.7 183.4a2.49 2.49 0 0 1 2.5 2.5 2.49 2.49 0 0 1-2.5 2.5h-8M356.8 183.8h10.2M156.7 201.8l-1.1 2.8M247.6 201.8l-1.1 2.8M4 245.2h123v47.8M4 253.7h123M4 259.4h123M52.4 245.2v47.8"/>
<path d="M83.5 253.7v5.7M104.7 253.7v5.7M216 253h200M216 248h65M216 258h65M228.6 243v15M255.2 243v15M281 243v50M296 243v30M346 243v30M361 243v30M381 253v20"/>
<path d="M392 253v20M416 243h-200v50M4 265h123M4 270.6h123M4 276.2h123M84.9 279.3h1.3M85.5 278.6v1.3M216 278h65M216 273h200M216 263h165M216 268h65M231 263v15"/>
<path d="M256 263v15M311 273v20M393.4 260.5l9-2.5v10l-9-2.5zM4 281.8h123M4 287.4h123M83.5 287.4v5.6M84.9 280.6h1.3M104.7 287.4v5.6M267.4 287.2h1.2M267.4 286h1.2M268 285.5v1.1"/>
<circle cx="157" cy="45.8" r="1.12"/>
<circle cx="157" cy="45.8" r="1.18"/>
<circle cx="170.7" cy="59.9" r="1"/>
<circle cx="170.7" cy="49.9" r="1.01"/>
<circle cx="170.7" cy="49.9" r=".95"/>
<circle cx="170.7" cy="59.9" r=".95"/>
<circle cx="177.2" cy="43.6" r=".9"/>
<circle cx="187.7" cy="44.1" r=".84"/>
<circle cx="187.7" cy="44.1" r="1"/>
<circle cx="194" cy="44.1" r="1.11"/>
<circle cx="200.2" cy="44.1" r=".99"/>
<circle cx="200.2" cy="44.1" r=".84"/>
<circle cx="200.2" cy="44.1" r=".42"/>
<circle cx="206.4" cy="44.1" r="1.12"/>
<circle cx="206.4" cy="44.1" r="1.14"/>
<circle cx="212.7" cy="44.1" r=".84"/>
<circle cx="212.7" cy="44.1" r="1"/>
<circle cx="243.9" cy="43.6" r=".9"/>
<circle cx="263.7" cy="49.9" r=".99"/>
<circle cx="263.8" cy="49.9" r=".95"/>
<circle cx="263.8" cy="59.9" r="1.01"/>
<circle cx="263.8" cy="59.9" r=".95"/>
<circle cx="157" cy="64.1" r="1.16"/>
<circle cx="157" cy="64.1" r="1.12"/>
<circle cx="177.2" cy="66.3" r=".9"/>
<circle cx="187.7" cy="65.8" r="1"/>
<circle cx="187.7" cy="65.8" r=".83"/>
<circle cx="194" cy="65.8" r="1.11"/>
<circle cx="200.2" cy="65.8" r="1"/>
<circle cx="200.2" cy="65.8" r=".84"/>
<circle cx="200.2" cy="65.8" r=".42"/>
<circle cx="206.4" cy="65.8" r="1.12"/>
<circle cx="206.4" cy="65.8" r="1.16"/>
<circle cx="210.9" cy="73.1" r=".98"/>
<circle cx="212.7" cy="65.8" r=".84"/>
<circle cx="212.7" cy="65.8" r="1"/>
<circle cx="235" cy="69.1" r=".89"/>
<circle cx="235" cy="69.1" r=".87"/>
<circle cx="170.5" cy="114.5" r="1"/>
<circle cx="170.5" cy="114.5" r=".94"/>
<circle cx="191.9" cy="109.3" r="1"/>
<circle cx="191.9" cy="109.3" r=".86"/>
<circle cx="196" cy="106.1" r=".33"/>
<circle cx="196" cy="106.1" r="1"/>
<circle cx="196" cy="106.1" r=".91"/>
<circle cx="198.9" cy="106.1" r=".86"/>
<circle cx="198.9" cy="106.1" r=".89"/>
<circle cx="201.5" cy="106.1" r=".9"/>
<circle cx="201.5" cy="106.1" r=".87"/>
<circle cx="209.2" cy="109.3" r="1"/>
<circle cx="209.2" cy="109.3" r=".9"/>
<circle cx="209.2" cy="109.3" r=".86"/>
<circle cx="235.2" cy="109.3" r="1"/>
<circle cx="235.2" cy="109.3" r=".9"/>
<circle cx="235.2" cy="109.3" r=".87"/>
<circle cx="242.5" cy="109.3" r="1"/>
<circle cx="242.5" cy="109.3" r=".9"/>
<circle cx="242.5" cy="109.3" r=".86"/>
<circle cx="263.9" cy="114.5" r=".95"/>
<circle cx="263.9" cy="114.4" r="1"/>
<circle cx="334.2" cy="118.8" r="1.32"/>
<circle cx="334.2" cy="118.8" r="1.5"/>
<circle cx="334.2" cy="118.8" r="1.14"/>
<circle cx="334.2" cy="118.8" r="1.17"/>
<circle cx="356.2" cy="118.8" r="1.33"/>
<circle cx="356.2" cy="118.8" r="1.17"/>
<circle cx="356.2" cy="118.8" r="1.13"/>
<circle cx="356.2" cy="118.8" r="1.5"/>
<circle cx="334.2" cy="126.3" r="1.49"/>
<circle cx="334.2" cy="126.3" r="1.14"/>
<circle cx="334.2" cy="126.3" r="1.33"/>
<circle cx="334.2" cy="126.3" r="1.17"/>
<circle cx="356.2" cy="126.3" r="1.13"/>
<circle cx="356.2" cy="126.3" r="1.34"/>
<circle cx="356.2" cy="126.3" r="1.49"/>
<circle cx="177.2" cy="171.2" r=".9"/>
<circle cx="191.7" cy="168.3" r=".42"/>
<circle cx="199.4" cy="168.3" r=".39"/>
<circle cx="201.7" cy="168.3" r=".39"/>
<circle cx="209.4" cy="168.3" r=".42"/>
<circle cx="210.5" cy="171.2" r=".9"/>
<circle cx="235.1" cy="168.3" r=".4"/>
<circle cx="242.7" cy="168.3" r=".42"/>
<circle cx="243.9" cy="171.2" r=".9"/>
<circle cx="177.2" cy="182.5" r=".83"/>
<circle cx="177.2" cy="193.8" r=".89"/>
<circle cx="188.8" cy="180.7" r=".99"/>
<circle cx="210.5" cy="182.5" r=".83"/>
<circle cx="210.5" cy="193.8" r=".89"/>
<circle cx="243.5" cy="182.5" r="2.43"/>
<circle cx="243.9" cy="193.8" r=".89"/>
<circle cx="156.1" cy="203.2" r=".98"/>
<circle cx="247" cy="203.2" r=".98"/>
</g>
<path d="M412.4 262.3a2.5 2.5 0 0 0-4.1-1.1 2.5 2.5 0 0 0 1 4.2 2.5 2.5 0 0 0 3.2-2.9l-.1-.2" fill="none" stroke="#000" stroke-width=".3" stroke-dasharray="30.5 1.3 1.3 1.3" stroke-dashoffset="24.5" stroke-linecap="butt"/>
<path d="M414.8 261.5a5 5 0 0 0-8.3-2 5 5 0 0 0 2.2 8.3 5 5 0 0 0 6.2-6l-.1-.3" fill="none" stroke="#000" stroke-width=".3" stroke-dasharray="30.5 1.3 1.3 1.3" stroke-dashoffset="16.7" stroke-linecap="butt"/>
<path d="M345.2 115.1v15.5" fill="none" stroke="#000" stroke-width=".3" stroke-dasharray="30.5 1.3 1.3 1.3" stroke-dashoffset="24.6"/>
<path d="M243 182.5h-.8M243.9 183.3v.8M243.9 181.6v-.8M244.7 182.5h.8" fill="none" stroke="#000" stroke-width=".3" stroke-dasharray="30.5 1.3 1.3 1.3"/>
<path d="M410 255.7v14.9" fill="none" stroke="#000" stroke-width=".3" stroke-dasharray="30.5 1.3 1.3 1.3" stroke-dashoffset="25"/>
<path d="M403.4 263l12.6-.1" fill="none" stroke="#000" stroke-width=".3" stroke-dasharray="30.5 1.3 1.3 1.3" stroke-dashoffset="26.1"/>
<path d="M216 248v5" fill="none" stroke="#000" stroke-width=".3" stroke-dasharray="30.5 1.3 1.3 1.3" stroke-dashoffset="29.9"/>
<path d="M174.4 65.8v-21.7M200.2 65.8v-21.7M233.5 65.8v-21.7M259.4 65.8v-21.7" fill="none" stroke="#f00" stroke-width=".3" stroke-dasharray="30.5 1.3 1.3 1.3" stroke-dashoffset="21.6"/>
<g fill="#000">
<path d="M331 127.2l.6 .1-.6 .2z"/>
<path d="M145.2 35.4l.6-.1v.3zM173.8 35.3l.6 .1-.6 .2z"/>
<path d="M199.6 31.1l.6 .2-.6 .1zM145.2 31.3l.6-.2v.3zM268.9 35.3l.6 .1-.6 .2zM259.4 35.4l.6-.1v.3zM232.9 31.1l.6 .2-.6 .1zM200.2 31.3l.6-.2v.3z"/>
<path d="M220 44.1l.2 .6h-.3zM219.9 65.2h.3l-.2 .6zM273.4 171.2l.1 .6h-.2zM273.3 193.2h.2l-.1 .6zM276.6 168.8l.2 .6h-.3zM276.5 195.5h.3l-.2 .6z"/>
<path d="M145.2 99.1l.6-.1v.2zM268.9 99l.6 .1-.6 .1zM187.7 39.1l.6-.2v.3zM212.1 38.9l.6 .2-.6 .1zM177.7 35.4l.6-.1v.3zM222.1 35.3l.6 .1-.6 .2zM187.7 66.6l-.2 .6h.4zM200.2 66.6l-.1 .6h.3zM345.2 131.5l.6-.1v.3zM358.3 131.4l.6 .1-.6 .2zM145.2 164.2l.6-.1v.3zM176.6 164.1l.6 .1-.6 .2zM177.2 194.7l-.2 .6h.3zM243.8 194.7l-.1 .6h.3zM178 182.5l.6 .1v-.3z"/>
<path d="M344.6 131.4l.6 .1-.6 .2zM331.6 131.5l.6-.1v.3zM268.9 164.1l.6 .1-.6 .2zM243.9 164.2l.6-.1v.3zM344.1 181.6l.6 .2-.6 .2zM342.7 181.8l.6-.2v.4z"/>
<path d="M365.8 128.4h.3l-.2 .6zM365.9 103l.2 .6h-.3z"/>
<path d="M177.2 164.2l.6-.1v.3zM209.9 164.1l.6 .1-.6 .2z"/>
<path d="M210.5 164.2l.6-.1v.3zM243.3 164.1l.6 .1-.6 .2z"/>
<path d="M338.7 183.4l.2 .6h-.3zM338.6 187.8h.3l-.2 .6z"/>
</g>
<g font-size="6.3">
<text x="282.1" y="250.3">名称</text>
<text x="347.1" y="250.3">图号</text>
<text x="282.1" y="260.3">材质</text>
<text x="347.1" y="260.3">质量</text>
<text x="383.3" y="262.1">视</text>
<text x="383.3" y="269.9">图</text>
<text x="282.1" y="270.3">版次</text>
<text x="347.1" y="270.3">比例</text>
</g>
<g font-size="4.2">
<text x="4.8" y="237.6">注意：1.行走平行度（正面+侧面），450行程内，≤±0.03mm，1000行程内，≤±0.05mm。</text>
<text x="12.2" y="243.3">2.本体形变，450行程内，≤±0.03mm，1000行程内，≤±0.05mm。</text>
<text x="18.6" y="251.3">型号/规格</text>
<text x="70.6" y="251.3">GTH8-100-BC-M20-C4</text>
<text x="301.9" y="249.5">GTH8-100-BC-M20-C4</text>
<text x="14.4" y="258.3">螺杆型号/规格</text>
<text x="19.7" y="263.9">有效行程</text>
<text x="63.7" y="258.3">1605</text>
<text x="86.5" y="263.9">100</text>
<text x="89.9" y="258.3">1610</text>
<text x="111.7" y="258.3">1620</text>
<text x="19.7" y="269.5">精度等级</text>
<text x="87.6" y="269.5">C7</text>
<text x="259" y="267">2022/9/23</text>
<text x="19.7" y="275.2">马达容量</text>
<text x="70.6" y="275.2">200/400W（无刹车）</text>
<text x="15.4" y="280.8">重复定位精度</text>
<text x="86.7" y="280.8">0.02</text>
<text x="9.1" y="286.4">感应开关方式及数量</text>
<text x="72.7" y="286.4">外挂型三只（C4）</text>
<text x="15.5" y="292">建议最快速度</text>
<text x="60.5" y="292">250MM/S</text>
<text x="86.7" y="292">500MM/S</text>
<text x="106.4" y="292">1000MMM/S</text>
</g>
<g font-size="4.1">
<text x="247" y="184">I</text>
<text x="360.9" y="182.7">I</text>
<text x="356.8" y="187.9">1 : 1</text>
</g>
<g font-size="3.5">
<text x="154.5" y="32.5">165 滑台原点位置</text>
<text x="205.7" y="32.5">100 有效行程</text>
<text x="106.2" y="36.7">87.50 滑台极限位置 1</text>
<text x="202.1" y="36.7">135</text>
<text x="203" y="40.3">75</text>
<text x="271.4" y="36.7">30.50 滑台极限位置 1</text>
<text x="221.3" y="56.3" transform="rotate(-90 221.3 56.3)">65</text>
<text x="166.7" y="74.4">4 x M6 贯穿</text>
<text x="202.1" y="74.4">2 x</text>
<text x="213.9" y="74.4">5</text>
<text x="222.2" y="74.4">8</text>
<text x="207.2" y="100.3">373</text>
<text x="367.2" y="118.5" transform="rotate(-90 367.2 118.5)">78</text>
<text x="314.7" y="126.8">基准面</text>
<text x="334.2" y="132.8">40.70</text>
<text x="350.9" y="132.8">41</text>
<text x="163.2" y="165.5">96</text>
<text x="189.8" y="165.5">100</text>
<text x="223.1" y="165.5">100</text>
<text x="254.1" y="165.5">77</text>
<text x="180" y="182">2 x</text>
<text x="191.5" y="182">5 H7</text>
<text x="205.4" y="182">4</text>
<text x="274.7" y="183.8" transform="rotate(-90 274.7 183.8)">68</text>
<text x="277.9" y="183.8" transform="rotate(-90 277.9 183.8)">82</text>
<text x="347.7" y="183.1">2</text>
<text x="154.5" y="200.9">2 x M6</text>
<text x="171.1" y="200.9">15</text>
<text x="246.3" y="200.9">4 x M6</text>
<text x="261.1" y="200.9">15</text>
<text x="338.3" y="201" transform="rotate(-90 338.3 201)">+0.012</text>
<text x="341.8" y="199.2" transform="rotate(-90 341.8 199.2)">0</text>
<text x="158.9" y="204.4">5.40 贯穿</text>
<text x="249.8" y="204.4">5.40 贯穿</text>
<text x="341.8" y="204.5" transform="rotate(-90 341.8 204.5)">5</text>
<text x="221.4" y="246.8">1</text>
<text x="221.4" y="251.8">2</text>
<text x="218.8" y="256.8">序号</text>
<text x="232.2" y="256.8">修 订 版 次</text>
<text x="257.5" y="256.8">设计变更编号</text>
<text x="228.2" y="261.8">设</text>
<text x="240.1" y="261.8">计</text>
<text x="252" y="261.8">变</text>
<text x="263.9" y="261.8">更</text>
<text x="219.1" y="266.7">设 计</text>
<text x="368.3" y="269.3">1:3</text>
<text x="219.1" y="271.7">校 核</text>
<text x="219.1" y="276.7">批 准</text>
<text x="222.9" y="282.7">技术要求：</text>
<text x="231.8" y="287.3">1、未标注公差全部 0.1</text>
<text x="231.7" y="291.8">2、未标注倒角全部C0.3</text>
</g>
</svg>
